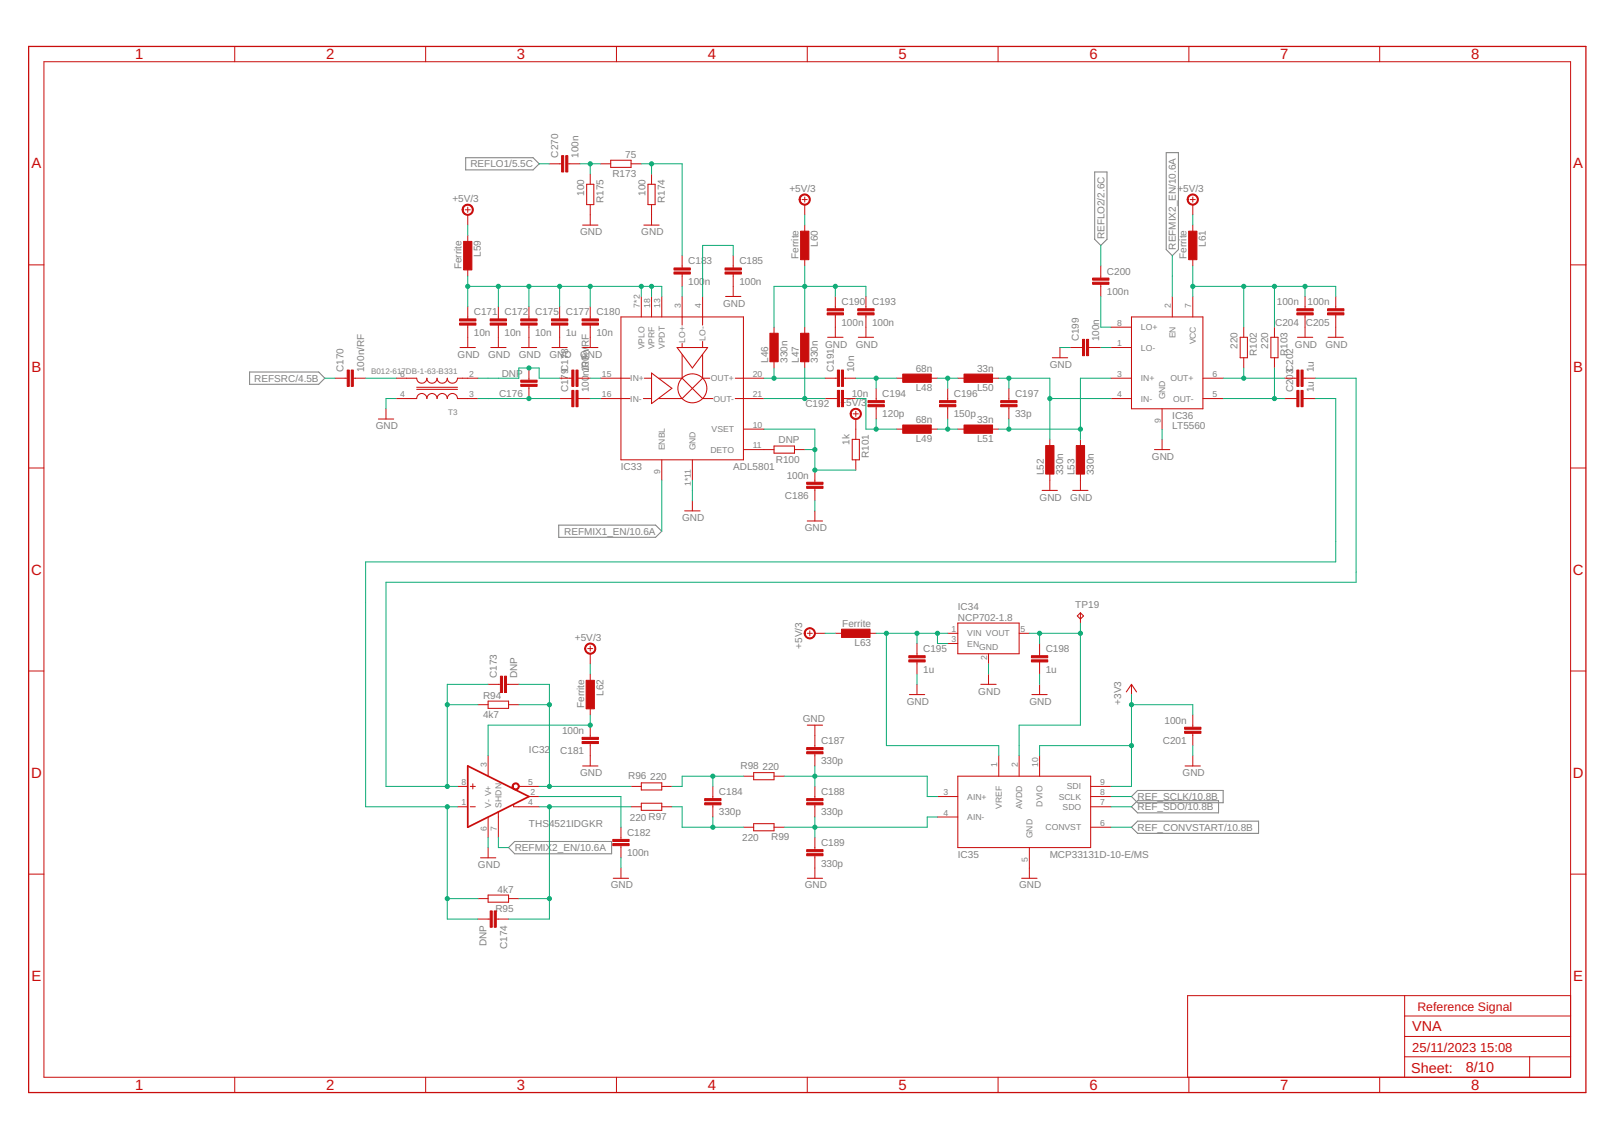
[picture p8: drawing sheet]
<svg xmlns="http://www.w3.org/2000/svg" width="297mm" height="210mm" viewBox="0 0 297 210" stroke-linecap="round" stroke-linejoin="round" font-family="sans-serif">
<path d="M85.7 29h12.4l1.1 1.2-1.1 1.1h-12.4zM201.5 31.7h2.2v12.4l-1.1 1.1-1.1-1.1zM214.6 28.1h2.3v17.9l-1.1 1.1-1.2-1.1zM45.9 68.5h12.8l1.1 1.1-1.1 1.2h-12.8zM102.8 96.7h17.8l1.2 1.1-1.2 1.1h-17.8zM93.6 156.1l1.1-1.2h17.9v2.3h-17.9zM208.2 152.3l1.2-1.1h22.2v2.2h-22.2zM208.2 146.7l1.2-1.2h15.7v2.3h-15.7zM209.4 147.4h14.9v2.3h-14.9l-1.2-1.2z" fill="none" stroke="#808080" stroke-width=".19"/>
<g fill="none" stroke="#c90d0c" stroke-width=".19">
<path d="M108 33.9h1.3v3.8h-1.3zM112.4 29.5h3.7v1.3h-3.7zM119.3 33.9h1.3v3.8h-1.3zM107.2 41.4h2.8M114.3 58.4h22.5v26.3h-22.5zM118.5 41.4h2.8M125.5 58.4v1.5M129.3 58.4v1.5M133.5 54.6h2.9M208.2 58.4h13.2v16.9h-13.2zM69.6 77.2h2.9M74.8 73.4h1.9a.94 .94 0 0 1 .9-1 .94 .94 0 0 1 1 1 .93 .93 0 0 1 .9-1 .93 .93 0 0 1 .9 1 .94 .94 0 0 1 1-1 .94 .94 0 0 1 .9 1 .94 .94 0 0 1 1-1 .94 .94 0 0 1 .9 1h1.9"/>
<path d="M74.8 69.6h1.9a.94 .94 0 0 0 .9 1 .94 .94 0 0 0 1-1 .93 .93 0 0 0 .9 1 .93 .93 0 0 0 .9-1 .94 .94 0 0 0 1 1 .94 .94 0 0 0 .9-1 .94 .94 0 0 0 1 1 .94 .94 0 0 0 .9-1h1.9M76.7 71.7h7.5M76.7 71.3h7.5M84.7 64h2.8M90.3 64h2.8M95.9 64h2.9M101.6 64h2.8M107.2 64h2.8M114.3 73.4h1.7M114.3 69.6h1.7M118.4 73.4h1.5M118.6 69.6h1.3"/>
<path d="M119.9 68.7l3.8 2.8-3.8 2.8zM121.2 69.6h4.3M124.6 64h5.6l-2.8 3.8zM125.5 69.6l3.8 3.8h1.9M125.5 63.2v.8M125.5 65.3v4.3M129.3 69.6l-3.8 3.8h-4.3M129.3 69.6h1.3M129.3 62.9v1.1M129.3 65.3v4.3M135.3 73.4h1.5M135.3 69.6h1.5"/>
<path d="M152.3 62.1h2.9M158 62.1h2.8M193.7 65.9h2.8M228.2 62.1h1.4v3.8h-1.4zM233.9 62.1h1.3v3.8h-1.3zM238.8 62.1h2.8M244.4 62.1h2.8M126 94.1h2.8M142.5 82.1h3.7v1.3h-3.7zM148.6 95.9h2.8M156.8 80.9h1.4v3.8h-1.4zM191.8 90.3h2.8"/>
<path d="M197.4 90.3h2.8M212.5 82.8h2.8M176.3 114.7h11.3v5.7h-11.3zM198.3 113.4l.5-.6 .6 .6-.6 .6zM89.8 129.1h3.8v1.3h-3.8zM148.6 133.5h2.8M167.4 127.9h2.8M180.5 126h2.8M189.9 127.9h2.8M207.3 127.4l.9-1.4 1 1.4M88.4 157.9h2.8M91.7 149.5v.9"/>
<path d="M107.2 141h2.8M118 147.9h3.8v1.3h-3.8zM118 144.1h3.8v1.4h-3.8zM138.7 142.3h3.8v1.3h-3.8zM138.7 151.7h3.8v1.3h-3.8zM176.3 142.9h24.4v13.2h-24.4zM218.1 141h2.8M89.8 164.8h3.8v1.3h-3.8zM112.9 161.7h2.8M148.6 161.7h2.8M188 161.7h2.9"/>
<circle cx="127.4" cy="71.5" r="2.67"/>
</g>
<g fill="none" stroke="#c90d0c" stroke-width=".18">
<path d="M8.1 11.4h281v187h-281zM43.2 8.6v2.8M78.3 8.6v2.8M113.5 8.6v2.8M148.6 8.6v2.8M183.7 8.6v2.8M218.8 8.6v2.8M253.9 8.6v2.8M85.6 38.6h1M86.1 38.1v1M86.1 39.6v1.8M101.1 30.2h2.3"/>
<path d="M104.5 30.2h2.2M108.6 32v1.9M108.6 37.7v3.7M110.5 30.2h1.9M116.1 30.2h1.9M119.9 32v1.9M119.9 37.7v3.7M147.6 36.7h1M148.1 36.3v.9M148.1 37.7v1.9M219 36.7h1M219.5 36.3v.9"/>
<path d="M219.5 37.7v1.9M5.3 48.8h2.8M86.1 43.3v1.9M86.1 49v1.8M86.1 56.5v2.2M86.1 59.9v4.1M91.7 56.5v2.2M91.7 59.9v4.1M97.3 56.5v2.2M97.3 59.9v4.1M103 56.5v2.2M103 59.9v4.1"/>
<path d="M108.6 56.5v2.2M108.6 59.9v4.1M118 54.6v3.8M119.9 54.6v3.8M121.8 54.6v3.8M125.5 47.1v2.2M125.5 50.5v2.2M125.5 54.6v3.8M129.3 54.6v3.8M134.9 47.1v2.2M134.9 50.5v4.1M148.1 41.4v1.9"/>
<path d="M148.1 47.1v1.9M153.7 54.6v2.3M153.7 58v4.1M159.4 54.6v2.3M159.4 58v4.1M202.6 49v2.2M202.6 52.3v2.3M215.8 54.6v3.8M219.5 41.4v1.9M219.5 47.1v1.9M219.5 54.6v3.8M240.2 54.6v2.3"/>
<path d="M240.2 58v4.1M245.8 54.6v2.3M245.8 58v4.1M289.1 48.8h2.8M61.7 69.6h2.2M65 69.6h2.3M71 75.3v1.9M72.9 69.6h1.9M72.9 73.4h1.9M86.1 69.6h1.9M86.1 73.4h1.9M97.3 67.8v2.2"/>
<path d="M97.3 71.1v2.3M103 69.6h2.2M103 73.4h2.2M106.4 69.6h2.2M106.4 73.4h2.2M110.5 69.6h3.8M110.5 73.4h3.8M136.8 69.6h3.8M136.8 73.4h3.8M136.8 79h3.8M142.5 60.2v1.9M142.5 65.9v1.9"/>
<path d="M148.1 60.2v1.9M148.1 65.9v1.9M151.8 69.6h2.3M151.8 73.4h2.3M155.2 69.6h2.3M155.2 73.4h2.3M157 76.2h1M157.5 75.7v1M157.5 77.2v3.7M161.2 71.5v2.3M161.2 74.9v2.3M165 69.6h1.9"/>
<path d="M165 79h1.9M170.6 69.6h1.9M170.6 79h1.9M174.4 71.5v2.3M174.4 74.9v2.3M176.3 69.6h1.9M176.3 79h1.9M181.9 69.6h1.9M181.9 79h1.9M185.7 71.5v2.3M185.7 74.9v2.3M195.1 64v1.9"/>
<path d="M197 64h2.2M200.3 64h2.3M204.5 69.6h3.7M204.5 73.4h3.7M204.5 60.2h3.7M204.5 64h3.7M213.9 75.3v3.7M221.4 69.6h3.7M221.4 73.4h3.7M228.9 60.2v1.9M228.9 65.9v1.9M234.5 60.2v1.9"/>
<path d="M234.5 65.9v1.9M236.4 69.6h2.3M236.4 73.4h2.3M239.8 69.6h2.3M239.8 73.4h2.3M5.3 86.2h2.8M121.8 84.7v3.7M127.4 84.7v3.7M127.4 92.2v1.9M136.8 82.8h5.7M146.2 82.8h1.9M150 86.6v2.2"/>
<path d="M150 89.9v2.3M150 94.1v1.8M157.5 84.7v1.9M193.2 80.9v1.9M193.2 86.6v3.7M198.8 80.9v1.9M198.8 86.6v3.7M213.9 80.9v1.9M289.1 86.2h2.8M108.2 119.4h.9M108.6 119v.9M148.6 116.6h.9"/>
<path d="M149 116.1v1M150 116.6h1.8M153.7 116.6h1.9M159.4 116.6h1.8M168.8 118.5v2.2M174.4 118.5h1.9M174.4 116.6h1.9M187.6 116.6h1.8M191.3 118.5v2.2M198.8 112.8v1.9M5.3 123.5h2.8M88 129.8h1.8"/>
<path d="M89.8 139.1v3.8M89.8 126h2.3M93.2 126h2.3M93.6 129.8h1.9M108.6 120.4v1.8M108.6 124.1v1.9M108.6 129.8v1.8M108.6 133.5v2.3M108.6 136.9v4.1M150 133.5v4.1M150 138.8v2.2M168.8 121.9v2.2"/>
<path d="M168.8 126v1.9M181.9 120.4v1.8M181.9 124.1v1.9M183.8 139.1v3.8M187.6 139.1v3.8M191.3 121.9v2.2M191.3 126v1.9M191.3 139.1v3.8M208.2 126v1.9M219.5 131.6v2.3M219.5 135v2.3M219.5 139.1v1.9"/>
<path d="M289.1 123.5h2.8M84.2 144.8h1.9M84.2 148.5h1.9M86.6 144.8h.9M86.6 148.5h.9M87 144.3v1M89.8 150.4v3.8M89.8 156.1v1.8M91.7 150.4v3.8M94.5 148.2v.3h4.7M95.5 144.8h3.7M97.3 146.7h1.9"/>
<path d="M114.3 152.3v2.3M114.3 155.7v2.2M114.3 159.8v1.9M116.1 144.8h1.9M116.1 148.5h1.9M121.8 144.8h1.9M121.8 148.5h1.9M131.2 144.8v2.2M131.2 148.2v2.2M136.8 152.3h1.9M136.8 142.9h1.9M142.5 152.3h1.8"/>
<path d="M142.5 142.9h1.8M150 144.8v2.2M150 148.2v2.2M150 154.2v2.2M150 157.6v4.1M172.5 146.7h3.8M172.5 150.4h3.8M189.4 156.1v5.6M200.7 144.8h3.8M200.7 148.5h3.8M200.7 146.7h3.8M200.7 152.3h3.8"/>
<path d="M5.3 161h2.8M88 165.5h1.8M88 169.2h2.2M91.3 169.2h2.3M93.6 165.5h1.9M289.1 161h2.8M43.2 198.4v2.8M78.3 198.4v2.8M113.5 198.4v2.8M148.6 198.4v2.8M183.7 198.4v2.8M218.8 198.4v2.8"/>
<path d="M253.9 198.4v2.8M258.5 194.6h30.6M258.5 183.3v15.1M258.5 190.8h30.6M258.5 187.1h30.6M281.5 194.6v3.8M289.1 183.3h-70.5v15.1"/>
</g>
<g fill="#c90d0c" stroke="#c90d0c" stroke-width=".18">
<path d="M64.6 68.1h.4v3h-.4z"/>
<path d="M63.9 68.1h.4v3h-.4z"/>
<path d="M106 68.1h.4v3h-.4z"/>
<path d="M105.2 68.1h.4v3h-.4z"/>
<path d="M106 71.9h.4v3h-.4z"/>
<path d="M105.2 71.9h.4v3h-.4z"/>
<path d="M95.8 70h3v.4h-3z"/>
<path d="M95.8 70.8h3v.3h-3z"/>
<path d="M133.4 50.1h3v.4h-3z"/>
<path d="M133.4 49.3h3v.4h-3z"/>
<path d="M124 50.1h3v.4h-3z"/>
<path d="M124 49.3h3v.4h-3z"/>
<path d="M107.1 59.5h3v.4h-3z"/>
<path d="M107.1 58.7h3v.4h-3z"/>
<path d="M101.5 59.5h3v.4h-3z"/>
<path d="M101.5 58.7h3v.4h-3z"/>
<path d="M141.7 61.4h1.5v5.2h-1.5z"/>
<path d="M147.3 61.4h1.6v5.2h-1.6z"/>
<path d="M154.9 68.1h.3v3h-.3z"/>
<path d="M154.1 68.1h.4v3h-.4z"/>
<path d="M152.2 57.6h3v.4h-3z"/>
<path d="M152.2 56.9h3v.3h-3z"/>
<path d="M157.9 57.6h3v.4h-3z"/>
<path d="M157.9 56.9h3v.3h-3z"/>
<path d="M200 62.5h.3v3h-.3z"/>
<path d="M199.2 62.5h.4v3h-.4z"/>
<path d="M239.4 68.1h.4v3h-.4z"/>
<path d="M238.7 68.1h.4v3h-.4z"/>
<path d="M239.4 71.9h.4v3h-.4z"/>
<path d="M238.7 71.9h.4v3h-.4z"/>
<path d="M238.7 56.9h3v.3h-3z"/>
<path d="M238.7 57.6h3v.4h-3z"/>
<path d="M244.3 56.9h3v.3h-3z"/>
<path d="M244.3 57.6h3v.4h-3z"/>
<path d="M92.8 124.5h.4v3h-.4z"/>
<path d="M92.1 124.5h.4v3h-.4z"/>
<path d="M90.2 167.7h.4v3h-.4z"/>
<path d="M91 167.7h.3v3h-.3z"/>
<path d="M112.8 155.3h3v.4h-3z"/>
<path d="M112.8 154.6h3v.3h-3z"/>
<path d="M129.7 147.8h3v.4h-3z"/>
<path d="M129.7 147h3v.4h-3z"/>
<path d="M107.1 135.8h3v.3h-3z"/>
<path d="M107.1 136.5h3v.4h-3z"/>
<path d="M154.9 71.9h.3v3h-.3z"/>
<path d="M154.1 71.9h.4v3h-.4z"/>
<path d="M159.7 74.5h3.1v.4h-3.1z"/>
<path d="M159.7 73.8h3.1v.3h-3.1z"/>
<path d="M166.1 68.9h5.3v1.5h-5.3z"/>
<path d="M166.1 78.3h5.3v1.5h-5.3z"/>
<path d="M177.4 68.9h5.3v1.5h-5.3z"/>
<path d="M177.4 78.3h5.3v1.5h-5.3z"/>
<path d="M172.9 74.5h3v.4h-3z"/>
<path d="M172.9 73.8h3v.3h-3z"/>
<path d="M184.2 74.5h3v.4h-3z"/>
<path d="M184.2 73.8h3v.3h-3z"/>
<path d="M192.4 82h1.6v5.3h-1.6z"/>
<path d="M198.1 82h1.5v5.3h-1.5z"/>
<path d="M201.1 52h3v.3h-3z"/>
<path d="M201.1 51.2h3v.4h-3z"/>
<path d="M148.5 147.8h3v.4h-3z"/>
<path d="M148.5 147h3v.4h-3z"/>
<path d="M148.5 138.4h3v.4h-3z"/>
<path d="M148.5 137.6h3v.4h-3z"/>
<path d="M148.5 157.2h3v.4h-3z"/>
<path d="M148.5 156.4h3v.4h-3z"/>
<path d="M218 133.9h3v.4h-3z"/>
<path d="M218 134.6h3v.4h-3z"/>
<path d="M167.3 121.5h3v.4h-3z"/>
<path d="M167.3 120.7h3v.4h-3z"/>
<path d="M189.8 121.5h3v.4h-3z"/>
<path d="M189.8 120.7h3v.4h-3z"/>
<path d="M95.8 59.5h3v.4h-3z"/>
<path d="M95.8 58.7h3v.4h-3z"/>
<path d="M90.2 59.5h3v.4h-3z"/>
<path d="M90.2 58.7h3v.4h-3z"/>
<path d="M84.6 59.5h3v.4h-3z"/>
<path d="M84.6 58.7h3v.4h-3z"/>
<path d="M148.5 88.8h3v.4h-3z"/>
<path d="M148.5 89.5h3v.4h-3z"/>
<path d="M104.1 28.7h.4v3h-.4z"/>
<path d="M103.4 28.7h.3v3h-.3z"/>
<path d="M85.3 44.4h1.5v5.3h-1.5z"/>
<path d="M147.3 42.6h1.6v5.2h-1.6z"/>
<path d="M218.8 42.6h1.5v5.2h-1.5z"/>
<path d="M107.9 125.3h1.5v5.2h-1.5z"/>
<path d="M154.9 115.8h5.2v1.6h-5.2z"/>
</g>
<path d="M5.3 8.6h286.6v192.6h-286.6z" fill="none" stroke="#c90d0c" stroke-width=".23"/>
<g fill="#c90d0c" stroke="#c90d0c" stroke-width=".18">
<path d="M94.4 144.4a.66 .66 0 0 1 1.1 0 .66 .66 0 0 1-.4 1 .66 .66 0 0 1-.8-.6h.1a.47 .47 0 0 1 .7-.4 .47 .47 0 0 1 .1 .8 .47 .47 0 0 1-.7-.2l-.1-.2h-.1z" fill-rule="evenodd"/>
<path d="M85.2 38a1.03 1.03 0 0 1 1.7 0 1.03 1.03 0 0 1-.5 1.6 1.03 1.03 0 0 1-1.4-1h.2a.84 .84 0 0 1 1.2-.8 .84 .84 0 0 1 .2 1.4 .84 .84 0 0 1-1.3-.3l-.1-.3h-.2z" fill-rule="evenodd"/>
<path d="M147.2 36.2a1.03 1.03 0 0 1 1.7-.1 1.03 1.03 0 0 1-.4 1.6 1.03 1.03 0 0 1-1.4-1h.2a.84 .84 0 0 1 1.1-.7 .84 .84 0 0 1 .3 1.4 .84 .84 0 0 1-1.4-.4v-.3h-.2z" fill-rule="evenodd"/>
<path d="M218.9 35.9a1.03 1.03 0 0 1 1.5 .4 1.03 1.03 0 0 1-.6 1.5 1.03 1.03 0 0 1-1.3-1.1h.2a.85 .85 0 0 1 1.2-.6 .85 .85 0 0 1 .1 1.4 .85 .85 0 0 1-1.3-.5v-.3h-.2v-.3z" fill-rule="evenodd"/>
<path d="M108 118.6a1.03 1.03 0 0 1 1.6 .4 1.03 1.03 0 0 1-.8 1.4 1.03 1.03 0 0 1-1.2-1h.2a.85 .85 0 0 1 1.2-.8 .85 .85 0 0 1 .2 1.4 .85 .85 0 0 1-1.4-.3v-.3h-.2z" fill-rule="evenodd"/>
<path d="M148.2 116a1.03 1.03 0 0 1 1.7 0 1.03 1.03 0 0 1-.6 1.6 1.03 1.03 0 0 1-1.3-1h.2a.85 .85 0 0 1 1.2-.8 .85 .85 0 0 1 .2 1.4 .85 .85 0 0 1-1.4-.3v-.3h-.2z" fill-rule="evenodd"/>
<path d="M156.8 75.4a1.03 1.03 0 0 1 1.6 .3 1.03 1.03 0 0 1-.7 1.5 1.03 1.03 0 0 1-1.2-1h.2a.85 .85 0 0 1 1.2-.7 .85 .85 0 0 1 .1 1.4 .85 .85 0 0 1-1.3-.4v-.3h-.2v-.3z" fill-rule="evenodd"/>
</g>
<path d="M86.1 141l11.2 5.7-11.2 5.6z" fill="none" stroke="#c90d0c" stroke-width=".32"/>
<g fill="none" stroke="#0dab76" stroke-width=".18">
<path d="M99.2 30.2h1.9M106.7 30.2h3.8M108.6 30.2v1.8M118 30.2h7.5v16.9M119.9 30.2v1.8M148.1 39.6v1.8M219.5 39.6v1.8M86.1 41.4v1.9M86.1 50.8v5.7M86.1 52.7h35.7v1.9M91.7 52.7v3.8M97.3 52.7v3.8"/>
<path d="M103 52.7v3.8M108.6 52.7v3.8M118 52.7v1.9M119.9 52.7v1.9M125.5 52.7v1.9M134.9 47.1v-1.9h-5.6v9.4M148.1 49v11.2M153.7 52.7v1.9M159.4 54.6v-1.9h-16.9v7.5M202.6 54.6v5.6h1.9M202.6 45.2v3.8M215.8 47.1v7.5"/>
<path d="M219.5 49v5.6M219.5 52.7h26.3v1.9M228.9 52.7v7.5M234.5 52.7v7.5M240.2 52.7v1.9M59.8 69.6h1.9M67.3 69.6h5.6M72.9 73.4h-1.9v1.9M88 73.4h15M88 69.6h7.5v-1.8h3.7v1.8h3.8M108.6 73.4h1.9M108.6 69.6h1.9"/>
<path d="M140.6 73.4h11.2M140.6 79h9.4v7.6h7.5M140.6 69.6h11.2M142.5 67.8v1.8M148.1 67.8v5.6M157.5 73.4h1.9v5.6h5.6M157.5 69.6h7.5M161.2 69.6v1.9M161.2 77.2v1.8M172.5 69.6h3.8M172.5 79h3.8M174.4 69.6v1.9"/>
<path d="M174.4 77.2v1.8M183.8 69.6h9.4v11.3M183.8 79h15M185.7 69.6v1.9M185.7 77.2v1.8M193.2 73.4h11.3M195.1 64h1.9M202.6 64h1.9M204.5 69.6h-5.7v11.3M213.9 79v1.9M225.1 73.4h11.3M225.1 69.6h11.3"/>
<path d="M228.9 67.8v1.8M234.5 67.8v5.6M242.1 69.6h7.5v37.6h-178.6v37.6h13.2M242.1 73.4h3.7v30.1h-178.5v45h16.9M121.8 88.4v9.4M127.4 88.4v3.8M148.1 82.8h1.9M150 92.2v1.9M151.8 116.6h1.9M161.2 116.6h13.2M163.1 116.6v20.7h20.7v1.8M168.8 116.6v1.9"/>
<path d="M172.5 116.6v1.9h1.9M189.4 116.6h9.4M191.3 116.6v1.9M198.8 114.7v18.8h-11.2v5.6M82.3 129.8h5.7M89.8 126h-7.5v18.8M95.5 126h5.6v18.8M95.5 129.8h5.6M108.6 131.6v1.9h-18.8v5.6M108.6 122.2v1.9M168.8 124.1v1.9M181.9 122.2v1.9"/>
<path d="M191.3 124.1v1.9M208.2 129.8h11.3v1.8M208.2 137.3h-16.9v1.8M208.2 127.9v16.9h-3.7M219.5 137.3v1.8M82.3 148.5v20.7h5.7M89.8 154.2v1.9M91.7 154.2v1.9h1.9M99.2 146.7h15.1v5.6M99.2 144.8h16.9M99.2 148.5h16.9M101.1 148.5v20.7h-7.5"/>
<path d="M114.3 157.9v1.9M123.7 148.5h1.8v3.8h11.3M131.2 142.9v1.9M131.2 150.4v1.9M136.8 142.9h-11.3v1.9h-1.8M144.3 142.9h26.3v3.8h1.9M150 141v3.8M150 150.4v3.8M172.5 150.4h-1.9v1.9h-26.3M204.5 148.5h3.7M204.5 146.7h3.7M204.5 152.3h3.7"/>
<path d="M82.3 165.5h5.7M95.5 165.5h5.6"/>
</g>
<g fill="#0dab76" stroke="#0dab76" stroke-width=".18">
<circle cx="97.3" cy="73.4" r=".38"/>
<circle cx="97.3" cy="67.8" r=".38"/>
<circle cx="142.5" cy="69.6" r=".38"/>
<circle cx="148.1" cy="73.4" r=".38"/>
<circle cx="228.9" cy="69.6" r=".38"/>
<circle cx="234.5" cy="73.4" r=".38"/>
<circle cx="82.3" cy="129.8" r=".38"/>
<circle cx="82.3" cy="144.8" r=".38"/>
<circle cx="82.3" cy="165.5" r=".38"/>
<circle cx="82.3" cy="148.5" r=".38"/>
<circle cx="101.1" cy="165.5" r=".38"/>
<circle cx="101.1" cy="148.5" r=".38"/>
<circle cx="101.1" cy="129.8" r=".38"/>
<circle cx="101.1" cy="144.8" r=".38"/>
<circle cx="131.2" cy="142.9" r=".38"/>
<circle cx="131.2" cy="152.3" r=".38"/>
<circle cx="161.2" cy="69.6" r=".38"/>
<circle cx="161.2" cy="79" r=".38"/>
<circle cx="174.4" cy="79" r=".38"/>
<circle cx="174.4" cy="69.6" r=".38"/>
<circle cx="185.7" cy="69.6" r=".38"/>
<circle cx="193.2" cy="73.4" r=".38"/>
<circle cx="185.7" cy="79" r=".38"/>
<circle cx="198.8" cy="79" r=".38"/>
<circle cx="150" cy="142.9" r=".38"/>
<circle cx="150" cy="152.3" r=".38"/>
<circle cx="208.2" cy="129.8" r=".38"/>
<circle cx="208.2" cy="137.3" r=".38"/>
<circle cx="191.3" cy="116.6" r=".38"/>
<circle cx="198.8" cy="116.6" r=".38"/>
<circle cx="150" cy="82.8" r=".38"/>
<circle cx="150" cy="86.6" r=".38"/>
<circle cx="108.6" cy="30.2" r=".38"/>
<circle cx="119.9" cy="30.2" r=".38"/>
<circle cx="118" cy="52.7" r=".38"/>
<circle cx="108.6" cy="52.7" r=".38"/>
<circle cx="119.9" cy="52.7" r=".38"/>
<circle cx="91.7" cy="52.7" r=".38"/>
<circle cx="103" cy="52.7" r=".38"/>
<circle cx="97.3" cy="52.7" r=".38"/>
<circle cx="86.1" cy="52.7" r=".38"/>
<circle cx="148.1" cy="52.7" r=".38"/>
<circle cx="153.7" cy="52.7" r=".38"/>
<circle cx="219.5" cy="52.7" r=".38"/>
<circle cx="240.2" cy="52.7" r=".38"/>
<circle cx="234.5" cy="52.7" r=".38"/>
<circle cx="228.9" cy="52.7" r=".38"/>
<circle cx="108.6" cy="133.5" r=".38"/>
<circle cx="172.5" cy="116.6" r=".38"/>
<circle cx="168.8" cy="116.6" r=".38"/>
<circle cx="163.1" cy="116.6" r=".38"/>
</g>
<g font-size="2.7" fill="#c90d0c">
<text x="24.9" y="10.9">1</text>
<text x="60" y="10.9">2</text>
<text x="95.1" y="10.9">3</text>
<text x="130.2" y="10.9">4</text>
<text x="165.4" y="10.9">5</text>
<text x="200.5" y="10.9">6</text>
<text x="235.6" y="10.9">7</text>
<text x="270.7" y="10.9">8</text>
<text x="5.8" y="31">A</text>
<text x="289.5" y="31">A</text>
<text x="5.8" y="68.4">B</text>
<text x="289.5" y="68.4">B</text>
<text x="5.7" y="105.8">C</text>
<text x="289.5" y="105.8">C</text>
<text x="5.7" y="143.2">D</text>
<text x="289.5" y="143.2">D</text>
<text x="5.8" y="180.6">E</text>
<text x="289.5" y="180.6">E</text>
<text x="24.9" y="200.7">1</text>
<text x="60" y="200.7">2</text>
<text x="95.1" y="200.7">3</text>
<text x="130.2" y="200.7">4</text>
<text x="165.4" y="200.7">5</text>
<text x="200.5" y="200.7">6</text>
<text x="235.6" y="200.7">7</text>
<text x="270.7" y="200.7">8</text>
</g>
<g font-size="2.6" fill="#c90d0c">
<text x="259.9" y="189.9">VNA</text>
<text x="259.7" y="197.5">Sheet:</text>
<text x="269.8" y="197.4">8/10</text>
</g>
<g font-size="2.4" fill="#c90d0c">
<text x="259.9" y="193.7">25/11/2023</text>
<text x="272.4" y="193.7">15:08</text>
</g>
<text font-size="2.3" fill="#c90d0c" x="260.9" y="186.1">Reference Signal</text>
<g font-size="1.8" fill="#808080">
<text x="102.7" y="29" transform="rotate(-90 102.7 29)">C270</text>
<text x="106.5" y="29" transform="rotate(-90 106.5 29)">100n</text>
<text x="115.1" y="29">75</text>
<text x="86.6" y="30.8">REFLO1/5.5C</text>
<text x="112.7" y="32.6">R173</text>
<text x="145.3" y="35.3">+5V/3</text>
<text x="216.7" y="35.3">+5V/3</text>
<text x="83.3" y="37.2">+5V/3</text>
<text x="107.5" y="36" transform="rotate(-90 107.5 36)">100</text>
<text x="111.1" y="37.4" transform="rotate(-90 111.1 37.4)">R175</text>
<text x="118.8" y="36" transform="rotate(-90 118.8 36)">100</text>
<text x="122.3" y="37.4" transform="rotate(-90 122.3 37.4)">R174</text>
<text x="88.5" y="47.3" transform="rotate(-90 88.5 47.3)">L59</text>
<text x="106.8" y="43.3">GND</text>
<text x="118" y="43.3">GND</text>
<text x="147" y="47.7" transform="rotate(-90 147 47.7)">Ferrite</text>
<text x="150.5" y="45.4" transform="rotate(-90 150.5 45.4)">L60</text>
<text x="203.3" y="44.1" transform="rotate(-90 203.3 44.1)">REFLO2/2.6C</text>
<text x="216.4" y="46" transform="rotate(-90 216.4 46)">REFMIX2_EN/10.6A</text>
<text x="218.4" y="47.7" transform="rotate(-90 218.4 47.7)">Ferrite</text>
<text x="221.9" y="45.4" transform="rotate(-90 221.9 45.4)">L61</text>
<text x="84.9" y="49.6" transform="rotate(-90 84.9 49.6)">Ferrite</text>
<text x="126.7" y="52.4">100</text>
<text x="126.7" y="48.7">C183</text>
<text x="129.7" y="52.4">n</text>
<text x="136.1" y="52.4">100n</text>
<text x="136.1" y="48.7">C185</text>
<text x="203.7" y="50.6">C200</text>
<text x="87.2" y="58.1">C171 C172 C175 C177 C180</text>
<text x="133.1" y="56.5">GND</text>
<text x="154.9" y="60">100n</text>
<text x="154.9" y="56.2">C190 C193</text>
<text x="160.5" y="60">100n</text>
<text x="203.7" y="54.3">100n</text>
<text x="234.7" y="59.9">C204 C205</text>
<text x="235" y="56.2">100n</text>
<text x="240.6" y="56.2">100n</text>
<text x="84.2" y="65.9">GND</text>
<text x="87.2" y="61.8">10n</text>
<text x="89.8" y="65.9">GND</text>
<text x="92.8" y="61.8">10n</text>
<text x="95.5" y="65.9">GND</text>
<text x="98.5" y="61.8">10n</text>
<text x="101.1" y="65.9">GND</text>
<text x="104.1" y="61.8">1u</text>
<text x="106.8" y="65.9">GND</text>
<text x="108.3" y="63.9" transform="rotate(-90 108.3 63.9)">RF</text>
<text x="109.8" y="61.8">10n</text>
<text x="151.9" y="64">GND</text>
<text x="157.5" y="64">GND</text>
<text x="198.6" y="62.9" transform="rotate(-90 198.6 62.9)">C199</text>
<text x="202.3" y="62.9" transform="rotate(-90 202.3 62.9)">100n</text>
<text x="227.8" y="64.2" transform="rotate(-90 227.8 64.2)">220</text>
<text x="231.3" y="65.6" transform="rotate(-90 231.3 65.6)">R102</text>
<text x="233.4" y="64.2" transform="rotate(-90 233.4 64.2)">220</text>
<text x="237" y="65.6" transform="rotate(-90 237 65.6)">R103</text>
<text x="238.3" y="64">GND</text>
<text x="243.9" y="64">GND</text>
<text x="46.8" y="70.3">REFSRC/4.5B</text>
<text x="63.2" y="68.5" transform="rotate(-90 63.2 68.5)">C170</text>
<text x="67" y="68.5" transform="rotate(-90 67 68.5)">100n/RF</text>
<text x="92.3" y="69.3">DNP</text>
<text x="108.3" y="67.5" transform="rotate(-90 108.3 67.5)">00n/</text>
<text x="141.3" y="66.8" transform="rotate(-90 141.3 66.8)">L46</text>
<text x="144.9" y="66.8" transform="rotate(-90 144.9 66.8)">330n</text>
<text x="147" y="66.8" transform="rotate(-90 147 66.8)">L47</text>
<text x="150.5" y="66.8" transform="rotate(-90 150.5 66.8)">330n</text>
<text x="153.5" y="68.5" transform="rotate(-90 153.5 68.5)">C191</text>
<text x="157.2" y="68.5" transform="rotate(-90 157.2 68.5)">10n</text>
<text x="168.5" y="68.5">68n</text>
<text x="179.8" y="68.5">33n</text>
<text x="193.2" y="67.7">GND</text>
<text x="241.8" y="68.5" transform="rotate(-90 241.8 68.5)">1u</text>
<text x="91.8" y="73.1">C176</text>
<text x="104.6" y="72.3" transform="rotate(-90 104.6 72.3)">C179C178</text>
<text x="108.3" y="72.3" transform="rotate(-90 108.3 72.3)">100n1/RF</text>
<text x="148.2" y="75">C192</text>
<text x="154.7" y="74.8">+</text>
<text x="155.8" y="74.8">5V/3</text>
<text x="156.7" y="73.1">10n</text>
<text x="162.4" y="76.9">120p</text>
<text x="162.4" y="73.1">C194</text>
<text x="168.5" y="77.9">68n</text>
<text x="168.5" y="72">L48</text>
<text x="175.5" y="76.9">150p</text>
<text x="175.5" y="73.1">C196</text>
<text x="179.8" y="77.9">33n</text>
<text x="179.8" y="72">L50</text>
<text x="186.8" y="76.9">33p</text>
<text x="186.8" y="73.1">C197</text>
<text x="215.8" y="77.1">IC36</text>
<text x="238" y="72.3" transform="rotate(-90 238 72.3)">C203C202</text>
<text x="241.8" y="72.3" transform="rotate(-90 241.8 72.3)">1u</text>
<text x="69.2" y="79">GND</text>
<text x="143.3" y="81.7">DNP</text>
<text x="156.4" y="81.9" transform="rotate(-90 156.4 81.9)">1k</text>
<text x="168.5" y="81.4">L49</text>
<text x="179.8" y="81.4">L51</text>
<text x="215.8" y="79">LT5560</text>
<text x="114.3" y="86.5">IC33</text>
<text x="134.9" y="86.5">ADL5801</text>
<text x="142.8" y="85.2">R100</text>
<text x="144.8" y="88.1">100n</text>
<text x="159.9" y="84.3" transform="rotate(-90 159.9 84.3)">R101</text>
<text x="192.1" y="87.5" transform="rotate(-90 192.1 87.5)">L52</text>
<text x="195.6" y="87.5" transform="rotate(-90 195.6 87.5)">330n</text>
<text x="197.7" y="87.5" transform="rotate(-90 197.7 87.5)">L53</text>
<text x="201.3" y="87.5" transform="rotate(-90 201.3 87.5)">330n</text>
<text x="212" y="84.7">GND</text>
<text x="125.5" y="95.9">GND</text>
<text x="144.5" y="91.9">C186</text>
<text x="191.3" y="92.2">GND</text>
<text x="197" y="92.2">GND</text>
<text x="103.9" y="98.5">REFMIX1_EN/10.6A</text>
<text x="148.1" y="97.8">GND</text>
<text x="176.3" y="112.4">IC34</text>
<text x="197.9" y="111.9">TP19</text>
<text x="105.8" y="118">+5V/3</text>
<text x="147.6" y="119.4" transform="rotate(-90 147.6 119.4)">+5V/3</text>
<text x="155" y="115.5">Ferrite</text>
<text x="157.3" y="119">L63</text>
<text x="176.3" y="114.3">NCP702-1.8</text>
<text x="91.4" y="124.9" transform="rotate(-90 91.4 124.9)">C173</text>
<text x="95.2" y="124.9" transform="rotate(-90 95.2 124.9)">DNP</text>
<text x="169.9" y="123.8">1u</text>
<text x="169.9" y="120.1">C195</text>
<text x="192.4" y="123.8">1u</text>
<text x="192.4" y="120.1">C198</text>
<text x="88.9" y="128.7">R94</text>
<text x="107.5" y="130.4" transform="rotate(-90 107.5 130.4)">Ferrite</text>
<text x="111.1" y="128.1" transform="rotate(-90 111.1 128.1)">L62</text>
<text x="166.9" y="129.8">GND</text>
<text x="180" y="127.9">GND</text>
<text x="189.4" y="129.8">GND</text>
<text x="206.4" y="129.8" transform="rotate(-90 206.4 129.8)">+3V3</text>
<text x="88.9" y="132.2">4k7</text>
<text x="103.4" y="135.1">100n</text>
<text x="147.7" y="133">GND</text>
<text x="151.1" y="137">C187</text>
<text x="214" y="137">C201</text>
<text x="214.3" y="133.2">100n</text>
<text x="97.4" y="138.7">IC32</text>
<text x="103.1" y="138.9">C181</text>
<text x="106.8" y="142.9">GND</text>
<text x="115.6" y="143.5">R96</text>
<text x="119.7" y="143.7">220</text>
<text x="136.3" y="141.6">R98</text>
<text x="140.4" y="141.8">220</text>
<text x="151.1" y="140.8">330p</text>
<text x="217.6" y="142.9">GND</text>
<text x="132.3" y="146.4">C184</text>
<text x="151.1" y="146.4">C188</text>
<text x="209.4" y="147.3">REF_SCLK/10.8B</text>
<text x="209.4" y="149.2">REF_SDO/10.8B</text>
<text x="97.4" y="152.3">THS4521IDGKR</text>
<text x="115.4" y="153.9">C182</text>
<text x="115.9" y="151.2">220 R97</text>
<text x="132.3" y="150.1">330p</text>
<text x="136.6" y="154.9">220</text>
<text x="141.9" y="154.7">R99</text>
<text x="151.1" y="150.1">330p</text>
<text x="151.1" y="155.8">C189</text>
<text x="209.4" y="153">REF_CONVSTART/10.8B</text>
<text x="88" y="159.8">GND</text>
<text x="94.7" y="156.7">REFMIX</text>
<text x="101.6" y="156.7">2_EN/10.6A</text>
<text x="115.4" y="157.7">100n</text>
<text x="151.1" y="159.5">330p</text>
<text x="176.3" y="157.9">IC35</text>
<text x="193.2" y="157.9">MCP33131D-10-E/MS</text>
<text x="91.2" y="167.9">R95</text>
<text x="91.6" y="164.3">4k7</text>
<text x="112.4" y="163.6">GND</text>
<text x="148.1" y="163.6">GND</text>
<text x="187.6" y="163.6">GND</text>
<text x="89.6" y="174.2" transform="rotate(-90 89.6 174.2)">DNP</text>
<text x="93.3" y="174.7" transform="rotate(-90 93.3 174.7)">C174</text>
</g>
<g font-size="1.6" fill="#808080">
<text x="117.8" y="56.6" transform="rotate(-90 117.8 56.6)">7*2</text>
<text x="119.6" y="56.6" transform="rotate(-90 119.6 56.6)">18</text>
<text x="121.5" y="56.6" transform="rotate(-90 121.5 56.6)">13</text>
<text x="125.3" y="56.6" transform="rotate(-90 125.3 56.6)">3</text>
<text x="129" y="56.6" transform="rotate(-90 129 56.6)">4</text>
<text x="205.6" y="60">8</text>
<text x="215.5" y="56.6" transform="rotate(-90 215.5 56.6)">2</text>
<text x="219.2" y="56.6" transform="rotate(-90 219.2 56.6)">7</text>
<text x="118.6" y="64.3" transform="rotate(-90 118.6 64.3)">VPLO</text>
<text x="120.5" y="64.3" transform="rotate(-90 120.5 64.3)">VPRF</text>
<text x="122.3" y="64.3" transform="rotate(-90 122.3 64.3)">VPDT</text>
<text x="126.1" y="63.1" transform="rotate(-90 126.1 63.1)">LO+</text>
<text x="129.9" y="62.7" transform="rotate(-90 129.9 62.7)">LO-</text>
<text x="205.6" y="63.7">1</text>
<text x="210" y="60.8">LO+</text>
<text x="210" y="64.6">LO-</text>
<text x="216.3" y="62.3" transform="rotate(-90 216.3 62.3)">EN</text>
<text x="220.1" y="63.4" transform="rotate(-90 220.1 63.4)">VCC</text>
<text x="73.7" y="69.4">6</text>
<text x="86.3" y="69.4">2</text>
<text x="110.8" y="69.4">15</text>
<text x="116" y="70.2">IN+</text>
<text x="130.8" y="70.2">OUT+</text>
<text x="138.5" y="69.4">20</text>
<text x="205.6" y="69.4">3</text>
<text x="210" y="70.2">IN+</text>
<text x="215.4" y="70.2">OUT+</text>
<text x="223.1" y="69.4">6</text>
<text x="73.7" y="73.1">4</text>
<text x="86.3" y="73.1">3</text>
<text x="110.8" y="73.1">16</text>
<text x="116" y="74">IN-</text>
<text x="131.3" y="73.9">OUT-</text>
<text x="138.5" y="73.1">21</text>
<text x="205.6" y="73.1">4</text>
<text x="210" y="74">IN-</text>
<text x="213.6" y="77.9" transform="rotate(-90 213.6 77.9)">9</text>
<text x="214.4" y="73.5" transform="rotate(-90 214.4 73.5)">GND</text>
<text x="215.9" y="73.9">OUT-</text>
<text x="223.1" y="73.1">5</text>
<text x="122.4" y="82.9" transform="rotate(-90 122.4 82.9)">ENBL</text>
<text x="128" y="82.9" transform="rotate(-90 128 82.9)">GND</text>
<text x="130.7" y="83.3">DETO</text>
<text x="131" y="79.6">VSET</text>
<text x="138.5" y="82.5">11</text>
<text x="138.5" y="78.8">10</text>
<text x="121.5" y="87.3" transform="rotate(-90 121.5 87.3)">9</text>
<text x="127.2" y="89.5" transform="rotate(-90 127.2 89.5)">1*11</text>
<text x="175.1" y="118.2">3</text>
<text x="175.1" y="116.3">1</text>
<text x="178" y="119">EN</text>
<text x="178" y="117.2">VIN VOUT</text>
<text x="180.2" y="119.6">GND</text>
<text x="187.8" y="116.3">5</text>
<text x="181.7" y="121.5" transform="rotate(-90 181.7 121.5)">2</text>
<text x="89.6" y="141.2" transform="rotate(-90 89.6 141.2)">3</text>
<text x="183.5" y="141.2" transform="rotate(-90 183.5 141.2)">1</text>
<text x="187.3" y="141.2" transform="rotate(-90 187.3 141.2)">2</text>
<text x="191.1" y="141.2" transform="rotate(-90 191.1 141.2)">10</text>
<text x="84.9" y="144.5">8</text>
<text x="84.9" y="148.3">1</text>
<text x="90.4" y="148.7" transform="rotate(-90 90.4 148.7)">V- V+</text>
<text x="92.3" y="148.7" transform="rotate(-90 92.3 148.7)">SHDN</text>
<text x="97.2" y="148.3">4</text>
<text x="97.2" y="144.5">5</text>
<text x="97.6" y="146.4">2</text>
<text x="173.7" y="146.4">3</text>
<text x="178" y="147.2">AIN+</text>
<text x="184.4" y="148.9" transform="rotate(-90 184.4 148.9)">VREF</text>
<text x="188.1" y="148.9" transform="rotate(-90 188.1 148.9)">AVDD</text>
<text x="191.9" y="148.5" transform="rotate(-90 191.9 148.5)">DVIO</text>
<text x="194.8" y="147.2">SCLK</text>
<text x="195.6" y="149.1">SDO</text>
<text x="196.3" y="145.4">SDI</text>
<text x="202.4" y="146.4">8</text>
<text x="202.4" y="144.5">9</text>
<text x="202.4" y="148.3">7</text>
<text x="89.6" y="153" transform="rotate(-90 89.6 153)">6</text>
<text x="91.5" y="153" transform="rotate(-90 91.5 153)">7</text>
<text x="173.7" y="150.2">4</text>
<text x="178" y="151">AIN-</text>
<text x="190" y="154.3" transform="rotate(-90 190 154.3)">GND</text>
<text x="192.4" y="152.9">CONVST</text>
<text x="202.4" y="152">6</text>
<text x="189.2" y="158.7" transform="rotate(-90 189.2 158.7)">5</text>
</g>
<g font-size="1.5" fill="#808080">
<text x="68.3" y="68.8">B012-617DB-1-63-B331</text>
<text x="82.5" y="76.3">T3</text>
</g>
</svg>
